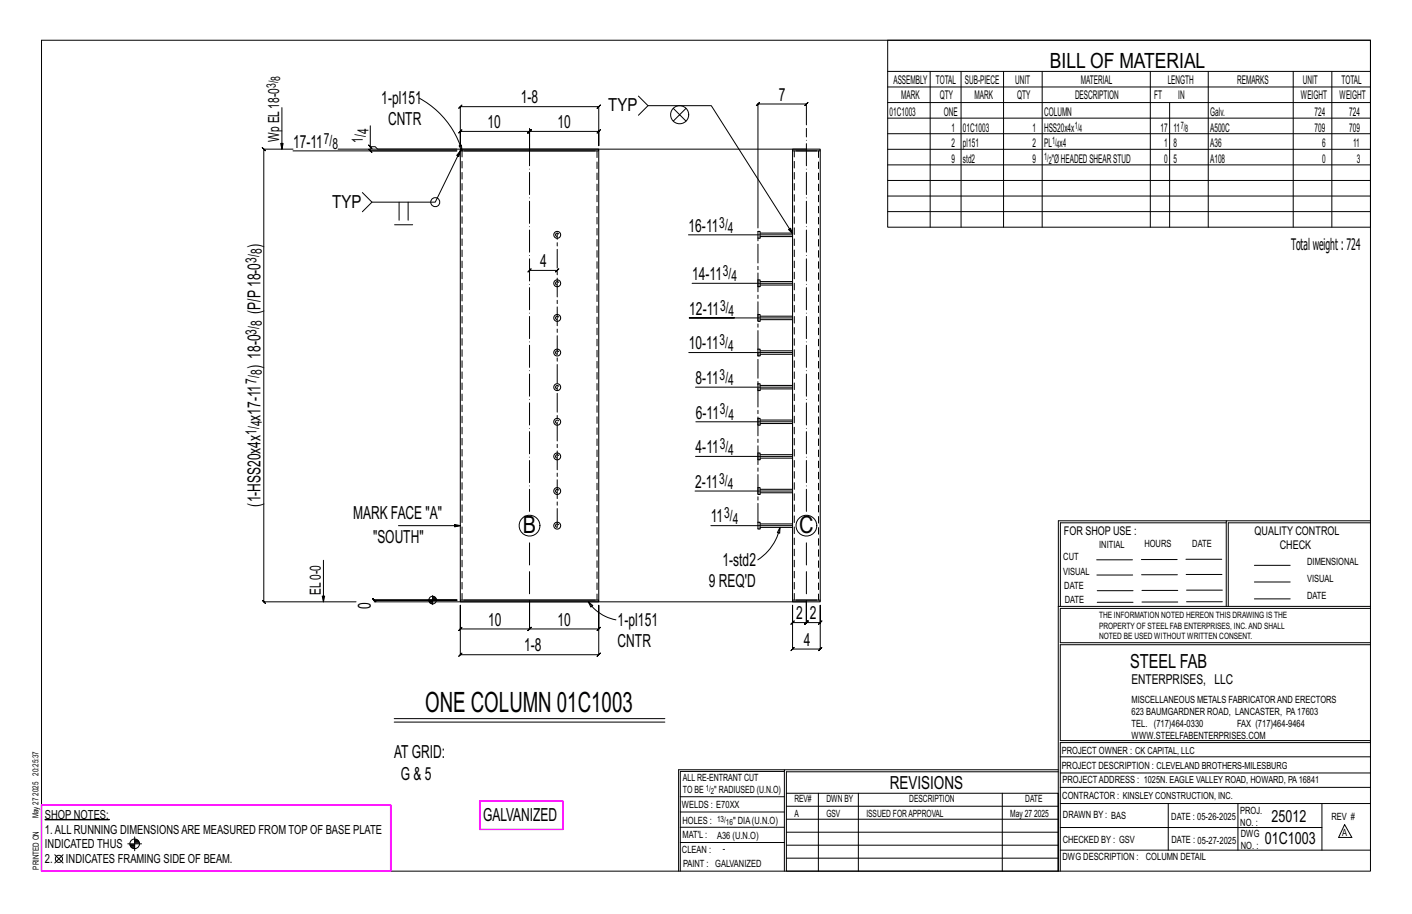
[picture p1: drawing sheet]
<svg xmlns="http://www.w3.org/2000/svg" width="432mm" height="279mm" viewBox="0 0 432 279" stroke-linecap="round" stroke-linejoin="round" font-family="sans-serif">
<path d="M13.8 250.5l19.6 .1z" fill="#000" stroke="#000" stroke-width=".31"/>
<g fill="none" stroke="#000" stroke-width=".31">
<path d="M12.7 12.3h406.4v254h-406.4zM271.5 12.3h147.6v57.2h-147.6zM86.2 32.9v12.7l-.4-1.8h.8l-.4 1.8M113.2 38.5v6.3h1.5l.8 .8h24.2M128.2 30a27.1 27.1 0 0 1 13.1 16.1M140.8 32.6l-.5 .5 1-1-.5 .5h42.3l-.5 .5 1-1-.5 .5v11.9v-4.3l.5-.5-1 1 .5-.5h-21.2l.5-.5-1 1 .5-.5v5.4v-5.4l.5-.5-1 1 .5-.5h-21.1l.5-.5-1 1 .5-.5v4.3zM195.2 29.4l3 2.9h19.3l24.9 39.1-1.3-1.2 .7-.4 .6 1.6M198.2 32.3l-3 2.9M205.9 33.1l1.9 2 2-2M205.9 37l1.9-1.9 2 1.9M246.6 38.2v-6.4l.5-.5-1 1 .5-.5h-14.8l.5-.5-1 1 .5-.5v37.9M271.5 21.8h147.6"/>
<path d="M271.5 26.6h147.6M271.5 31.4h147.6M271.5 36.1h147.6M284.5 21.8v47.7M293.9 21.8v47.7M306.9 21.8v47.7M318.7 21.8v47.7M351.8 21.8v47.7M357.7 31.4v38.1M369.5 21.8v47.7M395.5 21.8v47.7M407.3 21.8v47.7"/>
<path d="M89.6 45.6h-8.9l-.5-.5 1 1-.5-.5v138.4l-.5-.5 1 1-.5-.5h28.2M103.4 45.6h143.2M112.7 44.3l1 1zM113.2 44.8v1.3l-.5-.5 1 1-.5-.5h26.5h-50.1M140.4 44.6l.7-.3 .2 1.8zM140.8 46.1l-1.1 1.4 .6 .3 .5-1.7-7.7 15.7h-19.4l-2.9-2.9M271.5 40.9h147.6M271.5 45.6h147.6M271.5 50.4h147.6M271.5 55.2h147.6M271.5 59.9h147.6M113.7 61.8l-2.9 2.9"/>
<path d="M120.7 68.7h5.5M122 61.8v5.5M124.8 61.8v5.5M210.5 71.8h31.9M271.5 64.7h147.6M161.4 83.2l1-1zM161.9 82.7h8.5l-.5 .5 1-1-.5 .5M211.7 86.6h30.7M224.6 97.2h-13.8h31.6M210.6 107.8h31.8M212.7 118.4h29.7M212.7 139.5h29.7"/>
<path d="M212.8 128.9h29.6M212.6 150.1h29.8M375 159.8h-50.7v25.6M375 159.2h-51.3l-.1 107.1M419.1 159.2h-44.1v26.2M419.1 159.8h-43.5v25.6M98.9 171.3v12.7l-.4-1.8h.8l-.4 1.8M121.8 160.7h19l-1.8 .4v-.8l1.8 .4M217.4 160.7h25M238.5 161.2l-.1 1.8-.7-.2zM238.5 161.2a15.7 15.7 0 0 1-6.8 9.9M335.4 171.1h10.9"/>
<path d="M335.4 175.8h11M349 171h11M349.1 175.7h11M362.7 171h10.9M362.7 175.6h11M383.6 172.8h11M383.6 177.9h11M114.4 184h132.2M130.9 183.4h8.8h-25.3l-.5-.5 1 1-1-1 1 1-.5-.5h25.4M131.2 183.7h1.1M131.2 183.9h1.1M131.3 184.1h1"/>
<path d="M131.5 184.3h.8M131.8 184.5h.5M132.3 182v2.8M132.3 183.2h1.1M132.3 183h1.1M132.3 182.8h1M132.3 182.6h.8M132.3 182.4h.5M140.8 185v7.3l-.5 .5 1-1-.5 .5h21.1l-.5 .5 1-1-.5 .5v-8.3v8.3l-.5 .5 1-1-.5 .5h21.2l-.5 .5 1-1-.5 .5v-7.3v15.1l.5-.5-1 1 .5-.5h-42.3l.5-.5-1 1 .5-.5zM179.9 184l1.4 1.1-.6 .5zM179.9 184a13.2 13.2 0 0 0 8.5 5.5M242.4 185v5.3l-.5 .5 1-1-.5 .5h4.2l-.5 .5 1-1-.5 .5v-6.3v6.3l-.5 .5 1-1-.5 .5h4.2l-.5 .5 1-1-.5 .5v-5.3v13.4l.5-.5-1 1 .5-.5h-8.4l.5-.5-1 1 .5-.5z"/>
<path d="M323.7 185.4h95.4M335.5 184.1h11M335.5 180.6h11M349.2 184h11M349.2 180.5h11M362.9 180.4h10.9M362.9 184h10.9M383.6 183.1h11M419.1 186h-94.9v10.5h94.9M419.1 197.1h-94.9v29.3h94.9v.6h-94.9v39.3M120.6 219.7h82.7M120.6 220.7h82.7"/>
<path d="M239.9 235.8h-31.9v30.5M239.9 235.3h-32.4v31M323.6 235.3h-83.7v31M323.6 235.9h-83.1v6.6M324.2 236.3h94.9M324.2 231.4h94.9M39.1 258h4.2M39.7 258.2h1.5M39.8 258.4h1.4M39.9 258.7h1.3M40.1 258.9h1.1M40.4 259.2h.8"/>
<path d="M41.2 255.8v4.3M41.2 257.7h1.4M41.2 257.2h1.3M41.2 257.5h1.4M41.2 256.7h.8M41.2 257h1.1M208 252.9h31.9M208 257.5h31.9M208 243.6h31.9M208 248.2h31.9M240.5 242.5h83.1v23.8h-83.1zM240.5 258.4h83.1"/>
<path d="M240.5 254.4h83.1M240.5 250.4h83.1M240.5 246.5h83.1M250.3 242.5v23.8M262.5 242.5v23.8M306.5 242.5v23.8M324.2 253h80.1M324.2 245.6h94.9M324.2 259.9h94.9M324.2 240.7h94.9M357.3 245.6v14.3M378.6 245.6v14.3"/>
<path d="M404.3 245.6v14.3M411.2 252.1l2.2 3.9h-4zM16.8 261.3l2.5 2.5M19.3 261.3l-2.5 2.5M240.5 262.3h83.1"/>
<circle cx="207.8" cy="35.1" r="2.77"/>
<circle cx="133.1" cy="61.8" r="1.38"/>
<circle cx="161.9" cy="160.7" r="3.2"/>
<circle cx="246.6" cy="160.7" r="3.2"/>
<circle cx="132.3" cy="183.4" r="1.16"/>
<circle cx="41.2" cy="258" r="1.47"/>
<circle cx="18" cy="262.5" r="1.1"/>
</g>
<path d="M12.7 246.1h106.8v20.2h-106.8zM146.7 244.9h25.5v8.6h-25.5z" fill="none" stroke="#f0f" stroke-width=".5"/>
<g fill="none" stroke="#000" stroke-width=".32">
<path d="M140.8 45.6h42.3v.5h-42.3zM140.8 46.1v137.3M141.8 46.1h40.2M183.1 46.1v137.3M242.4 45.6h8.4v.5h-8.4zM242.4 46.1v137.3M243.4 46.1h6.4M250.8 46.1v137.3M231.8 70.7h.6v2.1h-.6zM232.4 71.3h10M232.4 72.3h10M231.8 96.1h.6v2.1h-.6z"/>
<path d="M231.8 85.6h.6v2h-.6zM232.4 96.7h10M232.4 97.7h10M232.4 86.1h10M232.4 87.1h10M231.8 117.3h.6v2.1h-.6zM231.8 106.7h.6v2.1h-.6zM232.4 118.9h10M232.4 117.8h10M232.4 107.2h10M232.4 108.3h10M231.8 138.5h.6v2.1h-.6z"/>
<path d="M231.8 127.9h.6v2.1h-.6zM232.4 139h10M232.4 129.5h10M232.4 128.4h10M231.8 159.6h.6v2.1h-.6zM231.8 149.1h.6v2h-.6zM232.4 150.6h10M232.4 149.6h10M232.4 140h10M232.4 161.2h10M232.4 160.2h10M140.8 183.4h42.3v.6h-42.3z"/>
<path d="M141.8 183.4h40.2M242.4 183.4h8.4v.6h-8.4zM243.4 183.4h6.4"/>
<circle cx="170.4" cy="71.8" r="1.06"/>
<circle cx="170.4" cy="86.6" r="1.06"/>
<circle cx="170.4" cy="97.2" r="1.06"/>
<circle cx="170.4" cy="118.4" r="1.06"/>
<circle cx="170.4" cy="107.8" r="1.06"/>
<circle cx="170.4" cy="128.9" r="1.06"/>
<circle cx="170.4" cy="139.5" r="1.06"/>
<circle cx="170.4" cy="150.1" r="1.06"/>
<circle cx="170.4" cy="160.7" r="1.06"/>
</g>
<g fill="none" stroke="#000" stroke-width=".31" stroke-dasharray="2 1.4">
<path d="M182.6 46.1v137.3M250.3 46.1v137.3M141.3 183.4v-137.3M242.9 183.4v-137.3"/>
<circle cx="170.4" cy="71.8" r=".53"/>
<circle cx="170.4" cy="97.2" r=".53"/>
<circle cx="170.4" cy="86.6" r=".53"/>
<circle cx="170.4" cy="107.8" r=".53"/>
<circle cx="170.4" cy="118.4" r=".53"/>
<circle cx="170.4" cy="139.5" r=".53"/>
<circle cx="170.4" cy="128.9" r=".53"/>
<circle cx="170.4" cy="150.1" r=".53"/>
<circle cx="170.4" cy="160.7" r=".53"/>
</g>
<path d="M161.9 156.3v-117.1M246.6 156.3v-117.1M161.9 190.3v-25.3M246.6 190.3v-25.3" fill="none" stroke="#000" stroke-width=".31" stroke-dasharray="6.8 1 0 1"/>
<path d="M231.8 159.6v-86.8M170.4 161.2v-89.9" fill="none" stroke="#000" stroke-width=".31" stroke-dasharray="5.8 1 1 1"/>
<text font-size="8.6" x="130.1" y="217.7">ONE COLUMN 01C1003</text>
<g font-size="7.3">
<text x="159.9" y="163.1">B</text>
<text x="244.4" y="163.1">C</text>
</g>
<text font-size="6.4" x="321.1" y="20.7">BILL OF MATERIAL</text>
<text font-size="5.9" x="345.6" y="204.1">STEEL FAB</text>
<g font-size="5.5">
<text x="116.6" y="31.8">1-pl151</text>
<text x="159.3" y="31.6">1-8</text>
<text x="186" y="34.1">TYP</text>
<text x="238.2" y="30.8">7</text>
<text x="118.7" y="38.4">CNTR</text>
<text x="149.1" y="39.2">10</text>
<text x="170.5" y="39.2">10</text>
<text x="89.6" y="45.1">17-11</text>
<text x="101.6" y="63.6">TYP</text>
<text x="210.5" y="70.8">16-11</text>
<text x="79.7" y="75.9" transform="rotate(-90 79.7 75.9)">)</text>
<text x="165.1" y="81.7">4</text>
<text x="211.7" y="85.6">14-11</text>
<text x="79.7" y="95.9" transform="rotate(-90 79.7 95.9)">(P/P18-0</text>
<text x="210.8" y="96.2">12-11</text>
<text x="210.6" y="106.8">10-11</text>
<text x="79.7" y="112.9" transform="rotate(-90 79.7 112.9)">) 18-0</text>
<text x="212.7" y="117.4">8-11</text>
<text x="79.7" y="128.6" transform="rotate(-90 79.7 128.6)">x17-11</text>
<text x="212.8" y="127.9">6-11</text>
<text x="212.7" y="138.5">4-11</text>
<text x="212.6" y="149.1">2-11</text>
<text x="79.7" y="154.8" transform="rotate(-90 79.7 154.8)">(1-HSS20x4x</text>
<text x="108" y="158.6">MARK FACE &quot;A&quot;</text>
<text x="217.4" y="159.7">11</text>
<text x="114.1" y="166">&quot;SOUTH&quot;</text>
<text x="221" y="173.1">1-std2</text>
<text x="216.8" y="179.6">9 REQ'D</text>
<text x="113.4" y="186" transform="rotate(-90 113.4 186)">0</text>
<text x="149.3" y="191.3">10</text>
<text x="170.5" y="191.3">10</text>
<text x="188.9" y="191.4">1-pl151</text>
<text x="243.5" y="189.3">2</text>
<text x="247.7" y="189.3">2</text>
<text x="188.9" y="197.9">CNTR</text>
<text x="245.8" y="197.4">4</text>
<text x="160.3" y="199.2">1-8</text>
<text x="120.6" y="231.9">AT GRID:</text>
<text x="122.6" y="238.4">G &amp; 5</text>
<text x="272.2" y="241.1">REVISIONS</text>
<text x="147.8" y="251">GALVANIZED</text>
</g>
<g font-size="5.1">
<text x="388.9" y="251.3">25012</text>
<text x="386.8" y="258.1">01C1003</text>
</g>
<text font-size="4.9" x="394.8" y="76.4">Totalweight : 724</text>
<g font-size="4.7">
<text x="112.7" y="40.9" transform="rotate(-90 112.7 40.9)">4</text>
<text x="85.4" y="43.5" transform="rotate(-90 85.4 43.5)">Wp EL18-0</text>
<text x="99" y="43.9">7/</text>
<text x="101.6" y="45.5">8</text>
<text x="111" y="43.6" transform="rotate(-90 111 43.6)">1/</text>
<text x="220" y="69.6">3/</text>
<text x="222.6" y="71.2">4</text>
<text x="80.1" y="77.7" transform="rotate(-90 80.1 77.7)">8</text>
<text x="78.4" y="80.3" transform="rotate(-90 78.4 80.3)">3/</text>
<text x="221.1" y="84.4">3/</text>
<text x="223.7" y="86">4</text>
<text x="220.2" y="95">3/</text>
<text x="80.1" y="99.7" transform="rotate(-90 80.1 99.7)">8</text>
<text x="222.8" y="96.6">4</text>
<text x="78.4" y="102.3" transform="rotate(-90 78.4 102.3)">3/</text>
<text x="220.1" y="105.5">3/</text>
<text x="222.7" y="107.2">4</text>
<text x="78.4" y="117.3" transform="rotate(-90 78.4 117.3)">7/</text>
<text x="80.1" y="114.7" transform="rotate(-90 80.1 114.7)">8</text>
<text x="220.1" y="116.1">3/</text>
<text x="222.7" y="117.8">4</text>
<text x="80.1" y="130.3" transform="rotate(-90 80.1 130.3)">4</text>
<text x="220.2" y="126.7">3/</text>
<text x="222.8" y="128.4">4</text>
<text x="78.4" y="132.9" transform="rotate(-90 78.4 132.9)">1/</text>
<text x="220.1" y="137.3">3/</text>
<text x="222.7" y="138.9">4</text>
<text x="219.9" y="147.9">3/</text>
<text x="222.5" y="149.5">4</text>
<text x="221.5" y="158.5">3/</text>
<text x="224.1" y="160.1">4</text>
<text x="98.1" y="181.9" transform="rotate(-90 98.1 181.9)">EL0-0</text>
</g>
<text font-size="4.2" x="346" y="209.1">ENTERPRISES, LLC</text>
<g font-size="4">
<text x="84.3" y="26.9" transform="rotate(-90 84.3 26.9)">3/</text>
<text x="85.7" y="24.7" transform="rotate(-90 85.7 24.7)">8</text>
</g>
<g font-size="3.8">
<text x="13.8" y="250.3">SHOP NOTES:</text>
<text x="13.8" y="254.8">1.ALL RUNNING DIMENSIONSARE MEASURED FROM TOP OF BASE PLATE</text>
<text x="13.8" y="263.9">2.</text>
<text x="13.8" y="259.3">INDICATED THUS</text>
<text x="20.2" y="263.9">INDICATES FRAMING SIDE OF BEAM.</text>
</g>
<g font-size="3.7">
<text x="273.2" y="25.6">ASSEMBLY</text>
<text x="286.2" y="25.6">TOTAL</text>
<text x="295.1" y="25.6">SUB-PIECE</text>
<text x="310.4" y="25.6">UNIT</text>
<text x="330.5" y="25.6">MATERIAL</text>
<text x="357.1" y="25.6">LENGTH</text>
<text x="378.3" y="25.6">REMARKS</text>
<text x="398.4" y="25.6">UNIT</text>
<text x="410.2" y="25.6">TOTAL</text>
<text x="272.1" y="35.5">01C1003</text>
<text x="275.6" y="30.4">MARK</text>
<text x="287.4" y="30.4">QTY</text>
<text x="288.6" y="35.5">ONE</text>
<text x="298" y="30.4">MARK</text>
<text x="311" y="30.4">QTY</text>
<text x="319.3" y="35.5">COLUMN</text>
<text x="328.7" y="30.4">DESCRIPTION</text>
<text x="353" y="30.4">FT</text>
<text x="360.3" y="30.4">IN</text>
<text x="370.1" y="35.5">Galv.</text>
<text x="397.8" y="30.4">WEIGHT</text>
<text x="402" y="35.5">724</text>
<text x="409.6" y="30.4">WEIGHT</text>
<text x="412.6" y="35.5">724</text>
<text x="290.9" y="40.2">1</text>
<text x="294.5" y="40.2">01C1003</text>
<text x="315.8" y="40.2">1</text>
<text x="319.3" y="40.2">HSS20x4x</text>
<text x="354.9" y="40.2">17</text>
<text x="358.9" y="40.2">11</text>
<text x="370.1" y="40.2">A500C</text>
<text x="402" y="40.2">709</text>
<text x="412.6" y="40.2">709</text>
<text x="290.9" y="45">2</text>
<text x="294.5" y="45">pl151</text>
<text x="315.8" y="45">2</text>
<text x="319.3" y="45">PL x4</text>
<text x="356" y="45">1</text>
<text x="358.9" y="45">8</text>
<text x="370.1" y="45">A36</text>
<text x="404.3" y="45">6</text>
<text x="413.8" y="45">11</text>
<text x="290.9" y="49.7">9</text>
<text x="294.5" y="49.7">std2</text>
<text x="315.8" y="49.7">9</text>
<text x="321.6" y="49.7">&quot;ØHEADEDSHEARSTUD</text>
<text x="356" y="49.7">0</text>
<text x="358.9" y="49.7">5</text>
<text x="370.1" y="49.7">A108</text>
<text x="404.3" y="49.7">0</text>
<text x="415" y="49.7">3</text>
<text x="325.3" y="163.4">FOR SHOP USE :</text>
<text x="383.7" y="163.4">QUALITY CONTROL</text>
<text x="391.4" y="167.8">CHECK</text>
</g>
<g font-size="3.1">
<text x="328.6" y="39.4">1/</text>
<text x="330" y="40.5">4</text>
<text x="361.1" y="39.4">7/</text>
<text x="362.5" y="40.5">8</text>
<text x="321.7" y="44.1">1/</text>
<text x="323.1" y="45.3">4</text>
<text x="319.3" y="48.9">1/</text>
<text x="320.7" y="50">2</text>
<text x="336.2" y="167.4">INITIAL</text>
<text x="350" y="167.1">HOURS</text>
<text x="364.6" y="167.2">DATE</text>
<text x="325.2" y="171.3">CUT</text>
<text x="399.8" y="172.8">DIMENSIONAL</text>
<text x="325.1" y="175.8">VISUAL</text>
<text x="399.8" y="177.9">VISUAL</text>
<text x="325.5" y="180">DATE</text>
<text x="325.7" y="184.4">DATE</text>
<text x="399.8" y="183.1">DATE</text>
<text x="346" y="215">MISCELLANEOUS METALS FABRICATORAND ERECTORS</text>
<text x="346" y="218.6">623 BAUMGARDNER ROAD, LANCASTER, PA17603</text>
<text x="346" y="225.8">WWW.STEELFABENTERPRISES.COM</text>
<text x="346" y="222.2">TEL. (717)464-0330</text>
<text x="378.3" y="222.2">FAX (717)464-9464</text>
<text x="324.7" y="230.5">PROJECT OWNER : CK CAPITAL, LLC</text>
<text x="208.8" y="238.8">ALL RE-ENTRANT CUT</text>
<text x="324.7" y="235.1">PROJECT DESCRIPTION : CLEVELAND BROTHERS-MILESBURG</text>
<text x="324.9" y="239.5">PROJECTADDRESS : 1025N. EAGLE VALLEY ROAD, HOWARD, PA16841</text>
<text x="208.8" y="242.5">TO BE</text>
<text x="218.4" y="242.5">&quot; RADIUSED (U.N.O)</text>
<text x="242.9" y="245.3">REV#</text>
<text x="252.7" y="245.3">DWN BY</text>
<text x="278.1" y="245.3">DESCRIPTION</text>
<text x="313.5" y="245.3">DATE</text>
<text x="324.9" y="244.2">CONTRACTOR : KINSLEY CONSTRUCTION, INC.</text>
<text x="208.5" y="247">WELDS : E70XX</text>
<text x="208.7" y="251.7">HOLES :</text>
<text x="224.2" y="251.8">&quot; DIA(U.N.O)</text>
<text x="242.9" y="249.9">A</text>
<text x="252.7" y="249.9">GSV</text>
<text x="264.9" y="249.9">ISSUED FORAPPROVAL</text>
<text x="309" y="249.9">May 27</text>
<text x="316.2" y="249.9">2025</text>
<text x="325.1" y="250">DRAWN BY : BAS</text>
<text x="358.2" y="250.5">DATE : 05-26-2025</text>
<text x="379.3" y="248.9">PROJ.</text>
<text x="407.2" y="250.5">REV #</text>
<text x="208.7" y="256.3">MAT'L :</text>
<text x="219.3" y="256.4">A36 (U.N.O)</text>
<text x="325" y="257.6">CHECKED BY : GSV</text>
<text x="358.3" y="257.7">DATE : 05-27-2025</text>
<text x="379.3" y="252.5">NO. :</text>
<text x="379.5" y="255.9">DWG</text>
<text x="410.5" y="255.5">A</text>
<text x="208.6" y="260.7">CLEAN :</text>
<text x="221.1" y="260.6">-</text>
<text x="324.9" y="262.9">DWG DESCRIPTION :</text>
<text x="350.4" y="263">COLUMN DETAIL</text>
<text x="379.5" y="259.5">NO. :</text>
<text x="208.9" y="265">PAINT : GALVANIZED</text>
</g>
<g font-size="2.7">
<text x="336.1" y="189">THE INFORMATION NOTED HEREON THIS DRAWING IS THE</text>
<text x="336.1" y="195.4">NOTED BE USED WITHOUT WRITTEN CONSENT.</text>
<text x="336.1" y="192.2">PROPERTY OF STEEL FAB ENTERPRISES, INC.AND SHALL</text>
</g>
<g font-size="2.6">
<text x="215.9" y="241.8">1/</text>
<text x="217.4" y="242.7">2</text>
<text x="219.3" y="251.1">13/</text>
<text x="222" y="252.1">16</text>
</g>
<g font-size="2.5">
<text x="11.7" y="237.1" transform="rotate(-90 11.7 237.1)">20:25:37</text>
<text x="11.8" y="243.3" transform="rotate(-90 11.8 243.3)">2025</text>
<text x="11.8" y="250.1" transform="rotate(-90 11.8 250.1)">May 27</text>
<text x="11.9" y="265.8" transform="rotate(-90 11.9 265.8)">PRINTED ON</text>
</g>
</svg>
